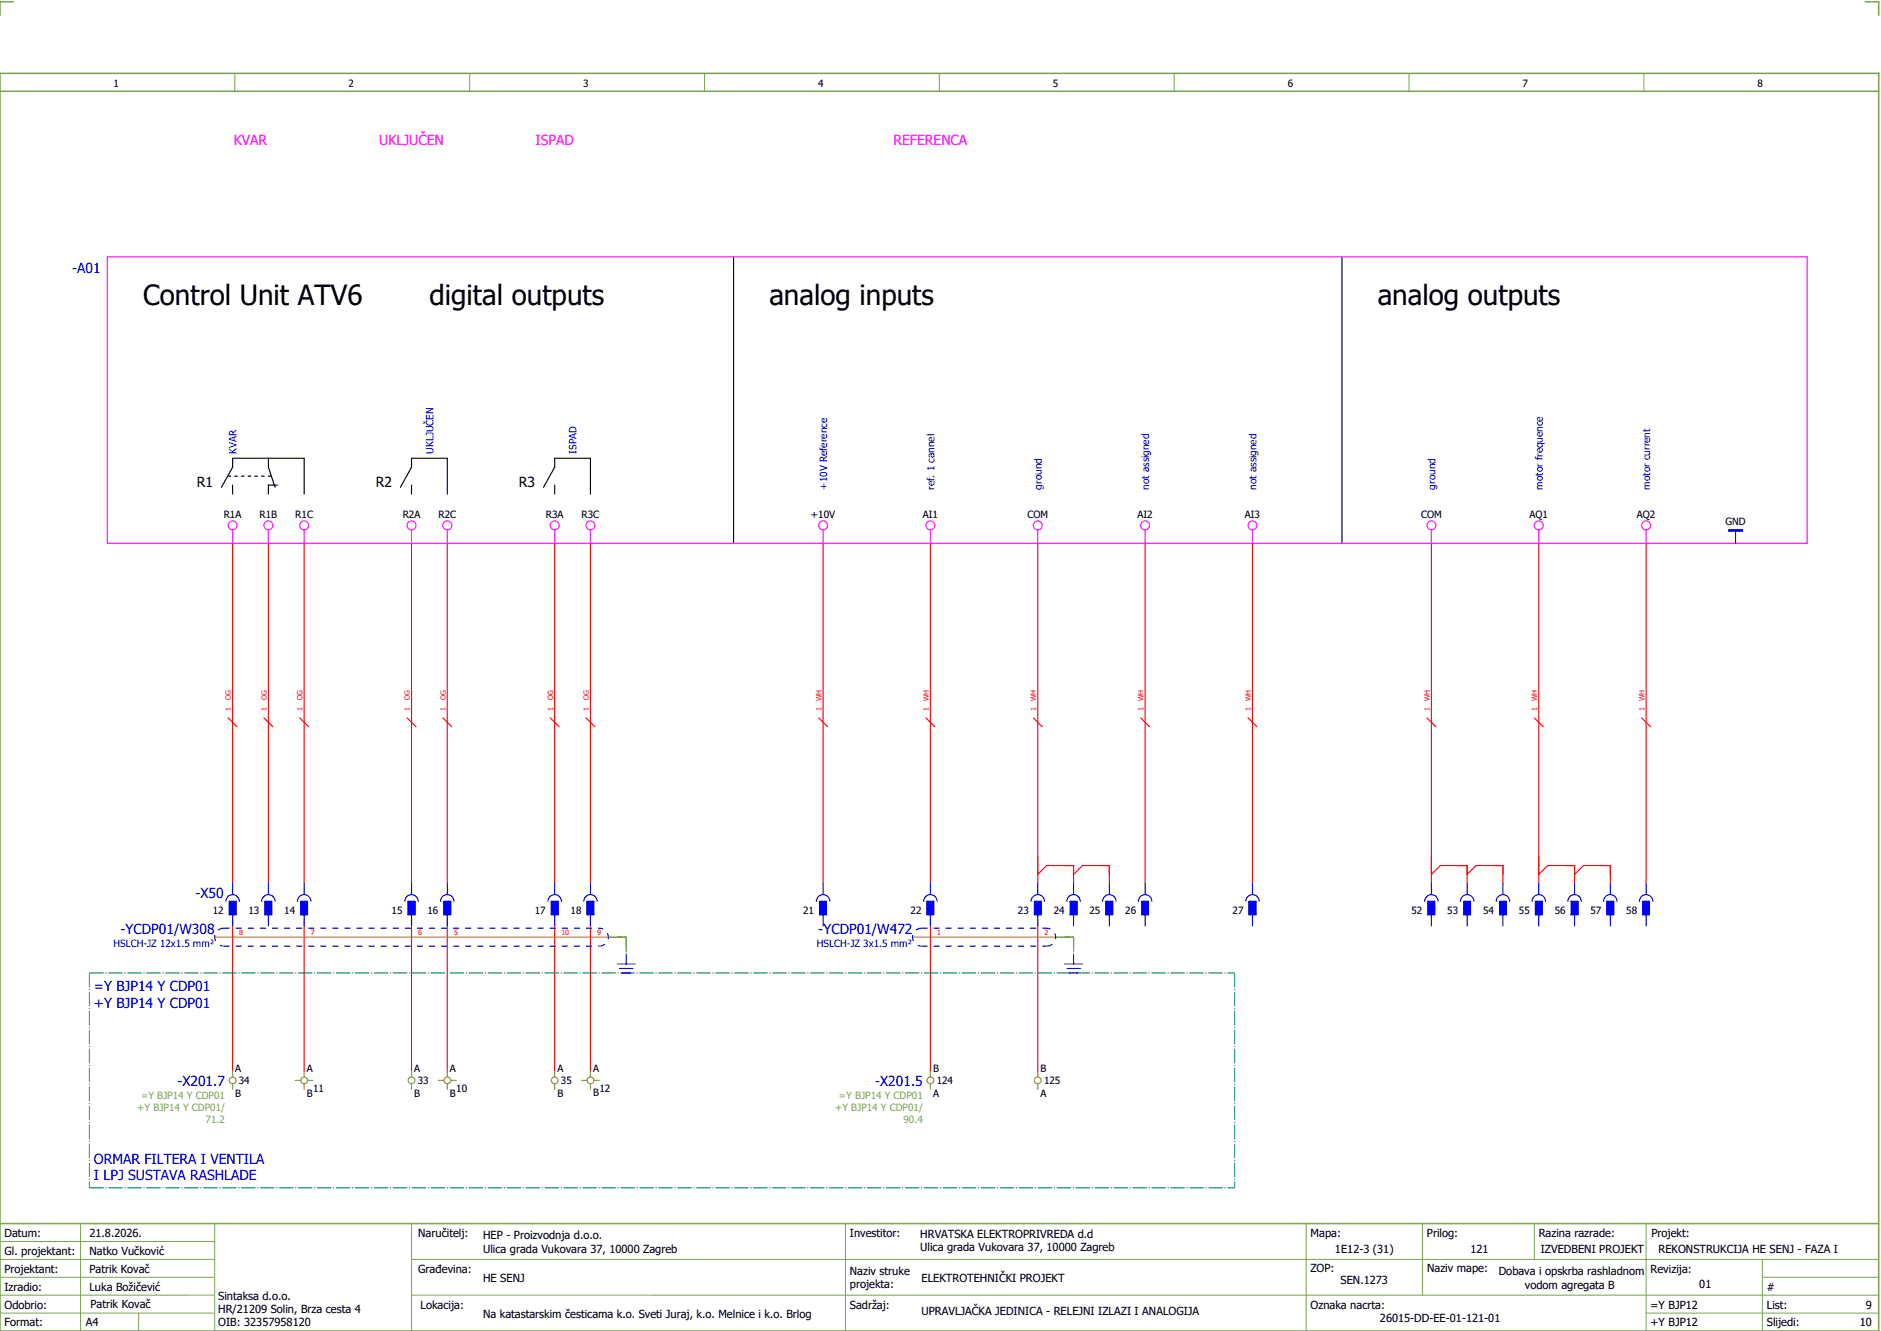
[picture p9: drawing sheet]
<svg xmlns="http://www.w3.org/2000/svg" width="421mm" height="297mm" viewBox="0 0 421 297" stroke-linecap="round" stroke-linejoin="round" font-family="sans-serif">
<path d="M0 16.4h420v281h-420zM3 .4h-3v3M417 .4h3v3M0 20.4h420M0 273.4h420" fill="none" stroke="#7ca552" stroke-width=".35"/>
<g fill="none" stroke="#7ca552" stroke-width=".22">
<path d="M52.5 16.4v4M105 16.4v4M157.5 16.4v4M210 16.4v4M262.5 16.4v4M315 16.4v4M367.5 16.4v4M0 277.4h48M18 273.4v24M48 273.4v24M92 273.4v24M189 273.4v24"/>
<path d="M292 273.4v23.8M318 273.4v16M343 273.4v8M368 273.4v23.8M0 281.4h48M0 285.4h47.8M0 293.4h47.8M31 293.4v4M47.8 289.4h-47.8M92 281.4h328M92 289.4h328M368 293.4h52"/>
<path d="M394 285.4h26M394 281.4v15.8"/>
</g>
<path d="M136 209.4h4M140 209.4v4M236 209.4h4M240 209.4v4" fill="none" stroke="#00be00" stroke-width=".25" stroke-dasharray="3.2 .4 .3 .4"/>
<g fill="none" stroke="#f00" stroke-width=".25">
<path d="M52 121.4v76M60 121.4v76M68 121.4v76M92 121.4v76M100 121.4v76M124 121.4v76M132 121.4v76M184 121.4v76M208 121.4v76M232 121.4v76M256 121.4v76M280 121.4v76"/>
<path d="M320 121.4v76M344 121.4v76M368 121.4v76M51 160.4l2 2M59 160.4l2 2M67 160.4l2 2M91 160.4l2 2M99 160.4l2 2M123 160.4l2 2M131 160.4l2 2M183 160.4l2 2M207 160.4l2 2"/>
<path d="M231 160.4l2 2M255 160.4l2 2M279 160.4l2 2M319 160.4l2 2M343 160.4l2 2M367 160.4l2 2M232 195.4l2-2h6v4M240 195.4l2-2h6v4M320 195.4l2-2h6v4M328 195.4l2-2h6v4M344 195.4l2-2h6v4M352 195.4l2-2h6v4"/>
<path d="M52 205.4v34M68 205.4v34M92 205.4v34M100 205.4v34M124 205.4v34M132 205.4v34M208 205.4v34M232 205.4v34"/>
</g>
<path d="M164 57.4v64M300 57.4v64M49.5 108.9l2.5-4.5v-2h16v8M52 108.4v2M60 102.4v2l1.5 4.5M62 108.4h-2v2M89.5 108.9l2.5-4.5v-2h8v8M92 108.4v2M121.5 108.9l2.5-4.5v-2h8v8M124 108.4v2" fill="none" stroke="#000" stroke-width=".25"/>
<path d="M50.9 106.4h9.8" fill="none" stroke="#000" stroke-width=".25" stroke-dasharray=".8 .8" stroke-linecap="butt"/>
<path d="M138 209.4h2M140 209.4v2M238 209.4h2M240 209.4v2" fill="none" stroke="#00be00" stroke-width=".25" stroke-dasharray="3.2 .4 .3 .4" stroke-linecap="butt"/>
<g fill="none" stroke="#f0f" stroke-width=".25">
<path d="M24 57.4h380v64h-380zM52 118.4v3M60 118.4v3M68 118.4v3M92 118.4v3M100 118.4v3M124 118.4v3M132 118.4v3M184 118.4v3M208 118.4v3M232 118.4v3M256 118.4v3"/>
<path d="M280 118.4v3M320 118.4v3M344 118.4v3M368 118.4v3"/>
<circle cx="52" cy="117.4" r="1"/>
<circle cx="60" cy="117.4" r="1"/>
<circle cx="68" cy="117.4" r="1"/>
<circle cx="92" cy="117.4" r="1"/>
<circle cx="100" cy="117.4" r="1"/>
<circle cx="124" cy="117.4" r="1"/>
<circle cx="132" cy="117.4" r="1"/>
<circle cx="184" cy="117.4" r="1"/>
<circle cx="208" cy="117.4" r="1"/>
<circle cx="232" cy="117.4" r="1"/>
<circle cx="256" cy="117.4" r="1"/>
<circle cx="280" cy="117.4" r="1"/>
<circle cx="320" cy="117.4" r="1"/>
<circle cx="344" cy="117.4" r="1"/>
<circle cx="368" cy="117.4" r="1"/>
</g>
<g fill="none" stroke="#00f" stroke-width=".25">
<path d="M386.5 118.4h3v.2h-3zM388 118.6v2.8M52 197.4v2.5M60 197.4v2.5M68 197.4v2.5M92 197.4v2.5M100 197.4v2.5M124 197.4v2.5M132 197.4v2.5M184 197.4v2.5M208 197.4v2.5M232 197.4v2.5"/>
<path d="M240 197.4v2.5M248 197.4v2.5M256 197.4v2.5M280 197.4v2.5M320 197.4v2.5M328 197.4v2.5M336 197.4v2.5M344 197.4v2.5M352 197.4v2.5M360 197.4v2.5M368 197.4v2.5M50.5 201.4a1.5 1.5 0 0 1 1.5-1.5 1.5 1.5 0 0 1 1.5 1.5"/>
<path d="M51.3 201.4h1.5v3h-1.5zM52 204.4v2.5M58.5 201.4a1.5 1.5 0 0 1 1.5-1.5 1.5 1.5 0 0 1 1.5 1.5M59.3 201.4h1.5v3h-1.5zM60 204.4v2.5M66.5 201.4a1.5 1.5 0 0 1 1.5-1.5 1.5 1.5 0 0 1 1.5 1.5M67.3 201.4h1.5v3h-1.5zM68 204.4v2.5M90.5 201.4a1.5 1.5 0 0 1 1.5-1.5 1.5 1.5 0 0 1 1.5 1.5M91.2 201.4h1.5v3h-1.5zM92 204.4v2.5M98.5 201.4a1.5 1.5 0 0 1 1.5-1.5 1.5 1.5 0 0 1 1.5 1.5"/>
<path d="M99.3 201.4h1.5v3h-1.5zM100 204.4v2.5M122.5 201.4a1.5 1.5 0 0 1 1.5-1.5 1.5 1.5 0 0 1 1.5 1.5M123.2 201.4h1.5v3h-1.5zM124 204.4v2.5M130.5 201.4a1.5 1.5 0 0 1 1.5-1.5 1.5 1.5 0 0 1 1.5 1.5M131.2 201.4h1.5v3h-1.5zM132 204.4v2.5M138 215.4h4M138.5 216.4h3M139 217.4h2M140 213.4v2"/>
<path d="M182.5 201.4a1.5 1.5 0 0 1 1.5-1.5 1.5 1.5 0 0 1 1.5 1.5M183.3 201.4h1.5v3h-1.5zM184 204.4v2.5M206.5 201.4a1.5 1.5 0 0 1 1.5-1.5 1.5 1.5 0 0 1 1.5 1.5M207.2 201.4h1.5v3h-1.5zM208 204.4v2.5M230.5 201.4a1.5 1.5 0 0 1 1.5-1.5 1.5 1.5 0 0 1 1.5 1.5M231.3 201.4h1.5v3h-1.5zM232 204.4v2.5M238 215.4h4M238.5 201.4a1.5 1.5 0 0 1 1.5-1.5 1.5 1.5 0 0 1 1.5 1.5M238.5 216.4h3"/>
<path d="M239 217.4h2M239.3 201.4h1.5v3h-1.5zM240 204.4v2.5M240 213.4v2M246.5 201.4a1.5 1.5 0 0 1 1.5-1.5 1.5 1.5 0 0 1 1.5 1.5M247.2 201.4h1.5v3h-1.5zM248 204.4v2.5M254.5 201.4a1.5 1.5 0 0 1 1.5-1.5 1.5 1.5 0 0 1 1.5 1.5M255.2 201.4h1.5v3h-1.5zM256 204.4v2.5M278.5 201.4a1.5 1.5 0 0 1 1.5-1.5 1.5 1.5 0 0 1 1.5 1.5M279.3 201.4h1.5v3h-1.5z"/>
<path d="M280 204.4v2.5M318.5 201.4a1.5 1.5 0 0 1 1.5-1.5 1.5 1.5 0 0 1 1.5 1.5M319.3 201.4h1.5v3h-1.5zM320 204.4v2.5M326.5 201.4a1.5 1.5 0 0 1 1.5-1.5 1.5 1.5 0 0 1 1.5 1.5M327.3 201.4h1.5v3h-1.5zM328 204.4v2.5M334.5 201.4a1.5 1.5 0 0 1 1.5-1.5 1.5 1.5 0 0 1 1.5 1.5M335.3 201.4h1.5v3h-1.5zM336 204.4v2.5M342.5 201.4a1.5 1.5 0 0 1 1.5-1.5 1.5 1.5 0 0 1 1.5 1.5M343.2 201.4h1.5v3h-1.5z"/>
<path d="M344 204.4v2.5M350.5 201.4a1.5 1.5 0 0 1 1.5-1.5 1.5 1.5 0 0 1 1.5 1.5M351.2 201.4h1.5v3h-1.5zM352 204.4v2.5M358.5 201.4a1.5 1.5 0 0 1 1.5-1.5 1.5 1.5 0 0 1 1.5 1.5M359.3 201.4h1.5v3h-1.5zM360 204.4v2.5M366.5 201.4a1.5 1.5 0 0 1 1.5-1.5 1.5 1.5 0 0 1 1.5 1.5M367.2 201.4h1.6v3h-1.6zM368 204.4v2.5"/>
</g>
<g fill="#00f" stroke="#00f" stroke-width=".22">
<path d="M386.5 118.4h3v.2h-3z"/>
<path d="M51.3 201.4h1.5v3h-1.5z"/>
<path d="M59.3 201.4h1.5v3h-1.5z"/>
<path d="M91.2 201.4h1.5v3h-1.5z"/>
<path d="M99.3 201.4h1.5v3h-1.5z"/>
<path d="M123.2 201.4h1.5v3h-1.5z"/>
<path d="M131.2 201.4h1.5v3h-1.5z"/>
<path d="M207.2 201.4h1.5v3h-1.5z"/>
<path d="M231.3 201.4h1.5v3h-1.5z"/>
<path d="M255.2 201.4h1.5v3h-1.5z"/>
<path d="M67.3 201.4h1.5v3h-1.5z"/>
<path d="M183.3 201.4h1.5v3h-1.5z"/>
<path d="M239.3 201.4h1.5v3h-1.5z"/>
<path d="M247.2 201.4h1.5v3h-1.5z"/>
<path d="M279.3 201.4h1.5v3h-1.5z"/>
<path d="M319.3 201.4h1.5v3h-1.5z"/>
<path d="M327.3 201.4h1.5v3h-1.5z"/>
<path d="M335.3 201.4h1.5v3h-1.5z"/>
<path d="M343.2 201.4h1.5v3h-1.5z"/>
<path d="M351.2 201.4h1.5v3h-1.5z"/>
<path d="M359.3 201.4h1.5v3h-1.5z"/>
<path d="M367.2 201.4h1.6v3h-1.6z"/>
</g>
<path d="M20 217.4h256M20 217.4v48M276 217.4v48M20 265.4h256" fill="none" stroke="#007f7f" stroke-width=".25" stroke-dasharray="3.2 .4 .3 .4" stroke-linecap="butt"/>
<g fill="none" stroke="#a57c00" stroke-width=".25">
<path d="M48 209.4h88M204 209.4h32M52 239.4v1.2M68 239.4v1.2M92 239.4v1.2M100 239.4v1.2M124 239.4v1.2M132 239.4v1.2M208 239.4v1.2M232 239.4v1.2M52 242.1v1.3M66 241.4h1.3"/>
<path d="M68 242.1v1.3M68.8 241.4h1.2M92 242.1v1.3M98 241.4h1.3M100 242.1v1.3M100.8 241.4h1.2M124 242.1v1.3M130 241.4h1.2M132 242.1v1.3M132.7 241.4h1.3M208 242.1v1.3M232 242.1v1.3"/>
<circle cx="52" cy="241.4" r=".75"/>
<circle cx="68" cy="241.4" r=".75"/>
<circle cx="92" cy="241.4" r=".75"/>
<circle cx="100" cy="241.4" r=".75"/>
<circle cx="124" cy="241.4" r=".75"/>
<circle cx="132" cy="241.4" r=".75"/>
<circle cx="208" cy="241.4" r=".75"/>
<circle cx="232" cy="241.4" r=".75"/>
</g>
<path d="M50 211.4h84M50 207.4h84M50 207.4a2 2 0 0 0-2 2 2 2 0 0 0 2 2M134 211.4a2 2 0 0 0 2-2 2 2 0 0 0-2-2M206 211.4h28M206 207.4h28M206 207.4a2 2 0 0 0-2 2 2 2 0 0 0 2 2M234 211.4a2 2 0 0 0 2-2 2 2 0 0 0-2-2" fill="none" stroke="#00f" stroke-width=".25" stroke-dasharray="1.4 1.4" stroke-linecap="butt"/>
<g font-size="6.2">
<text x="32" y="68.1">Control Unit ATV6</text>
<text x="96" y="68.1">digital outputs</text>
<text x="172" y="68.1">analog inputs</text>
<text x="308" y="68.1">analog outputs</text>
</g>
<g font-size="3.1" fill="#f0f">
<text x="52.3" y="32.5">KVAR</text>
<text x="84.8" y="32.5">UKLJUČEN</text>
<text x="119.7" y="32.5">ISPAD</text>
<text x="199.8" y="32.5">REFERENCA</text>
</g>
<g font-size="3.1" fill="#00f">
<text x="16.1" y="61">-A01</text>
<text x="43.7" y="200.6">-X50</text>
<text x="26.9" y="208.8">-YCDP01/W308</text>
<text x="182.9" y="208.8">-YCDP01/W472</text>
<text x="21" y="221.5">=Y BJP14 Y CDP01</text>
<text x="21" y="225.3">+Y BJP14 Y CDP01</text>
<text x="39.6" y="242.6">-X201.7</text>
<text x="195.7" y="242.6">-X201.5</text>
<text x="21" y="260">ORMAR FILTERA I VENTILA</text>
<text x="21" y="263.8">I LPJ SUSTAVA RASHLADE</text>
</g>
<g font-size="3.1">
<text x="44" y="108.8">R1</text>
<text x="84" y="108.8">R2</text>
<text x="116" y="108.8">R3</text>
</g>
<g font-size="2.5">
<text x="1" y="276.4">Datum:</text>
<text x="1" y="280.4">Gl. projektant:</text>
<text x="20" y="276.4">21.8.2026.</text>
<text x="20" y="280.4">Natko Vučković</text>
<text x="93.5" y="276.4">Naručitelj:</text>
<text x="108" y="276.9">HEP - Proizvodnja d.o.o.</text>
<text x="108" y="279.9">Ulica grada Vukovara 37, 10000 Zagreb</text>
<text x="190" y="276.4">Investitor:</text>
<text x="205.7" y="276.6">HRVATSKA ELEKTROPRIVREDA d.d</text>
<text x="205.7" y="279.6">Ulica grada Vukovara 37, 10000 Zagreb</text>
<text x="293" y="276.4">Mapa:</text>
<text x="298.4" y="279.9">1E12-3 (31)</text>
<text x="319" y="276.4">Prilog:</text>
<text x="328.7" y="279.9">121</text>
<text x="344" y="276.4">Razina razrade:</text>
<text x="344.4" y="279.9">IZVEDBENI PROJEKT</text>
<text x="369.2" y="276.3">Projekt:</text>
<text x="370.8" y="279.9">REKONSTRUKCIJA HE SENJ - FAZA I</text>
<text x="1" y="284.4">Projektant:</text>
<text x="20" y="284.4">Patrik Kovač</text>
<text x="93.5" y="284.4">Građevina:</text>
<text x="108" y="286.4">HE SENJ</text>
<text x="190" y="284.9">Naziv struke</text>
<text x="190" y="287.9">projekta:</text>
<text x="206" y="286.5">ELEKTROTEHNIČKI PROJEKT</text>
<text x="293" y="284.3">ZOP:</text>
<text x="299.7" y="286.9">SEN.1273</text>
<text x="319" y="284.3">Naziv mape:</text>
<text x="335.1" y="285">Dobava i opskrba rashladnom</text>
<text x="340.9" y="288">vodom agregata B</text>
<text x="369" y="284.4">Revizija:</text>
<text x="379.9" y="287.9">01</text>
<text x="1" y="288.4">Izradio:</text>
<text x="1" y="292.4">Odobrio:</text>
<text x="20" y="288.4">Luka Božičević</text>
<text x="20.2" y="292.3">Patrik Kovač</text>
<text x="48.8" y="290.4">Sintaksa d.o.o.</text>
<text x="48.8" y="293.4">HR/21209 Solin, Brza cesta 4</text>
<text x="94" y="292.4">Lokacija:</text>
<text x="190" y="292.4">Sadržaj:</text>
<text x="206" y="293.9">UPRAVLJAČKA JEDINICA - RELEJNI IZLAZI I ANALOGIJA</text>
<text x="293" y="292.4">Oznaka nacrta:</text>
<text x="369" y="292.4">=Y BJP12</text>
<text x="395" y="292.4">List:</text>
<text x="395" y="288.4">#</text>
<text x="417.1" y="292.4">9</text>
<text x="1" y="296.4">Format:</text>
<text x="19.2" y="296.4">A4</text>
<text x="48.8" y="296.4">OIB: 32357958120</text>
<text x="108" y="294.4">Na katastarskim česticama k.o. Sveti Juraj, k.o. Melnice i k.o. Brlog</text>
<text x="308.5" y="295.4">26015-DD-EE-01-121-01</text>
<text x="369" y="296.4">+Y BJP12</text>
<text x="395" y="296.4">Slijedi:</text>
<text x="415.8" y="296.4">10</text>
</g>
<g font-size="2.2">
<text x="25.4" y="19.4">1</text>
<text x="77.9" y="19.4">2</text>
<text x="130.4" y="19.4">3</text>
<text x="182.9" y="19.4">4</text>
<text x="235.4" y="19.4">5</text>
<text x="287.9" y="19.4">6</text>
<text x="340.4" y="19.4">7</text>
<text x="392.9" y="19.4">8</text>
<text x="50" y="115.8">R1A</text>
<text x="58" y="115.8">R1B</text>
<text x="66" y="115.8">R1C</text>
<text x="90" y="115.8">R2A</text>
<text x="98" y="115.8">R2C</text>
<text x="122" y="115.8">R3A</text>
<text x="130" y="115.8">R3C</text>
<text x="181.3" y="115.8">+10V</text>
<text x="206.3" y="115.8">AI1</text>
<text x="229.7" y="115.8">COM</text>
<text x="254.3" y="115.8">AI2</text>
<text x="278.3" y="115.8">AI3</text>
<text x="317.7" y="115.8">COM</text>
<text x="341.9" y="115.8">AQ1</text>
<text x="365.9" y="115.8">AQ2</text>
<text x="385.8" y="117.3">GND</text>
<text x="47.6" y="204.3">12</text>
<text x="55.6" y="204.3">13</text>
<text x="63.6" y="204.3">14</text>
<text x="87.6" y="204.3">15</text>
<text x="95.6" y="204.3">16</text>
<text x="119.6" y="204.3">17</text>
<text x="127.6" y="204.3">18</text>
<text x="179.6" y="204.3">21</text>
<text x="203.6" y="204.3">22</text>
<text x="227.6" y="204.3">23</text>
<text x="235.6" y="204.3">24</text>
<text x="243.6" y="204.3">25</text>
<text x="251.6" y="204.3">26</text>
<text x="275.6" y="204.3">27</text>
<text x="315.6" y="204.3">52</text>
<text x="323.6" y="204.3">53</text>
<text x="331.6" y="204.3">54</text>
<text x="339.6" y="204.3">55</text>
<text x="347.6" y="204.3">56</text>
<text x="355.6" y="204.3">57</text>
<text x="363.6" y="204.3">58</text>
<text x="52.6" y="239.5">A</text>
<text x="68.6" y="239.5">A</text>
<text x="92.6" y="239.5">A</text>
<text x="100.6" y="239.5">A</text>
<text x="124.6" y="239.5">A</text>
<text x="132.6" y="239.5">A</text>
<text x="208.6" y="239.5">B</text>
<text x="232.6" y="239.5">B</text>
<text x="52.6" y="245">B</text>
<text x="53.4" y="242.3">34</text>
<text x="68.6" y="245">B</text>
<text x="70" y="244">11</text>
<text x="92.6" y="245">B</text>
<text x="93.4" y="242.3">33</text>
<text x="100.6" y="245">B</text>
<text x="102" y="244">10</text>
<text x="124.6" y="245">B</text>
<text x="125.4" y="242.3">35</text>
<text x="132.6" y="244.9">B</text>
<text x="134" y="244">12</text>
<text x="208.6" y="245">A</text>
<text x="209.4" y="242.3">124</text>
<text x="232.6" y="245">A</text>
<text x="233.4" y="242.3">125</text>
</g>
<g font-size="2.2" fill="#00f">
<text x="52.9" y="101.4" transform="rotate(-90 52.9 101.4)">KVAR</text>
<text x="96.9" y="101.4" transform="rotate(-90 96.9 101.4)">UKLJUČEN</text>
<text x="128.9" y="101.4" transform="rotate(-90 128.9 101.4)">ISPAD</text>
<text x="184.9" y="109.4" transform="rotate(-90 184.9 109.4)">+10V Reference</text>
<text x="208.9" y="109.4" transform="rotate(-90 208.9 109.4)">ref. 1 cannel</text>
<text x="232.9" y="109.4" transform="rotate(-90 232.9 109.4)">ground</text>
<text x="256.9" y="109.4" transform="rotate(-90 256.9 109.4)">not assigned</text>
<text x="280.9" y="109.4" transform="rotate(-90 280.9 109.4)">not assigned</text>
<text x="320.9" y="109.4" transform="rotate(-90 320.9 109.4)">ground</text>
<text x="344.9" y="109.4" transform="rotate(-90 344.9 109.4)">motor frequence</text>
<text x="368.9" y="109.4" transform="rotate(-90 368.9 109.4)">motor current</text>
<text x="25.4" y="211.6">HSLCH-JZ 12x1.5 mm²</text>
<text x="182.6" y="211.6">HSLCH-JZ 3x1.5 mm²</text>
</g>
<g font-size="2.2" fill="#7ca552">
<text x="31.5" y="245.5">=Y BJP14 Y CDP01</text>
<text x="187.6" y="245.5">=Y BJP14 Y CDP01</text>
<text x="30.7" y="248.2">+Y BJP14 Y CDP01/</text>
<text x="46" y="250.9">71.2</text>
<text x="186.7" y="248.2">+Y BJP14 Y CDP01/</text>
<text x="202" y="250.9">90.4</text>
</g>
<g font-size="1.6" fill="#f00">
<text x="51.6" y="158.8" transform="rotate(-90 51.6 158.8)">1</text>
<text x="51.6" y="156.5" transform="rotate(-90 51.6 156.5)">OG</text>
<text x="59.6" y="158.8" transform="rotate(-90 59.6 158.8)">1</text>
<text x="59.6" y="156.5" transform="rotate(-90 59.6 156.5)">OG</text>
<text x="67.6" y="158.8" transform="rotate(-90 67.6 158.8)">1</text>
<text x="67.6" y="156.5" transform="rotate(-90 67.6 156.5)">OG</text>
<text x="91.6" y="158.8" transform="rotate(-90 91.6 158.8)">1</text>
<text x="91.6" y="156.5" transform="rotate(-90 91.6 156.5)">OG</text>
<text x="99.6" y="158.8" transform="rotate(-90 99.6 158.8)">1</text>
<text x="99.6" y="156.5" transform="rotate(-90 99.6 156.5)">OG</text>
<text x="123.6" y="158.8" transform="rotate(-90 123.6 158.8)">1</text>
<text x="123.6" y="156.5" transform="rotate(-90 123.6 156.5)">OG</text>
<text x="131.6" y="158.8" transform="rotate(-90 131.6 158.8)">1</text>
<text x="131.6" y="156.5" transform="rotate(-90 131.6 156.5)">OG</text>
<text x="183.6" y="158.8" transform="rotate(-90 183.6 158.8)">1</text>
<text x="183.6" y="156.7" transform="rotate(-90 183.6 156.7)">WH</text>
<text x="207.6" y="158.8" transform="rotate(-90 207.6 158.8)">1</text>
<text x="207.6" y="156.7" transform="rotate(-90 207.6 156.7)">WH</text>
<text x="231.6" y="158.8" transform="rotate(-90 231.6 158.8)">1</text>
<text x="231.6" y="156.7" transform="rotate(-90 231.6 156.7)">WH</text>
<text x="255.6" y="158.8" transform="rotate(-90 255.6 158.8)">1</text>
<text x="255.6" y="156.7" transform="rotate(-90 255.6 156.7)">WH</text>
<text x="279.6" y="158.8" transform="rotate(-90 279.6 158.8)">1</text>
<text x="279.6" y="156.7" transform="rotate(-90 279.6 156.7)">WH</text>
<text x="319.6" y="158.8" transform="rotate(-90 319.6 158.8)">1</text>
<text x="319.6" y="156.7" transform="rotate(-90 319.6 156.7)">WH</text>
<text x="343.6" y="158.8" transform="rotate(-90 343.6 158.8)">1</text>
<text x="343.6" y="156.7" transform="rotate(-90 343.6 156.7)">WH</text>
<text x="367.6" y="158.8" transform="rotate(-90 367.6 158.8)">1</text>
<text x="367.6" y="156.7" transform="rotate(-90 367.6 156.7)">WH</text>
<text x="53.5" y="208.9">8</text>
<text x="69.5" y="208.9">7</text>
<text x="93.5" y="208.9">6</text>
<text x="101.5" y="208.9">5</text>
<text x="125.5" y="208.9">10</text>
<text x="133.5" y="208.9">9</text>
<text x="209.5" y="208.9">1</text>
<text x="233.5" y="208.9">2</text>
</g>
</svg>
